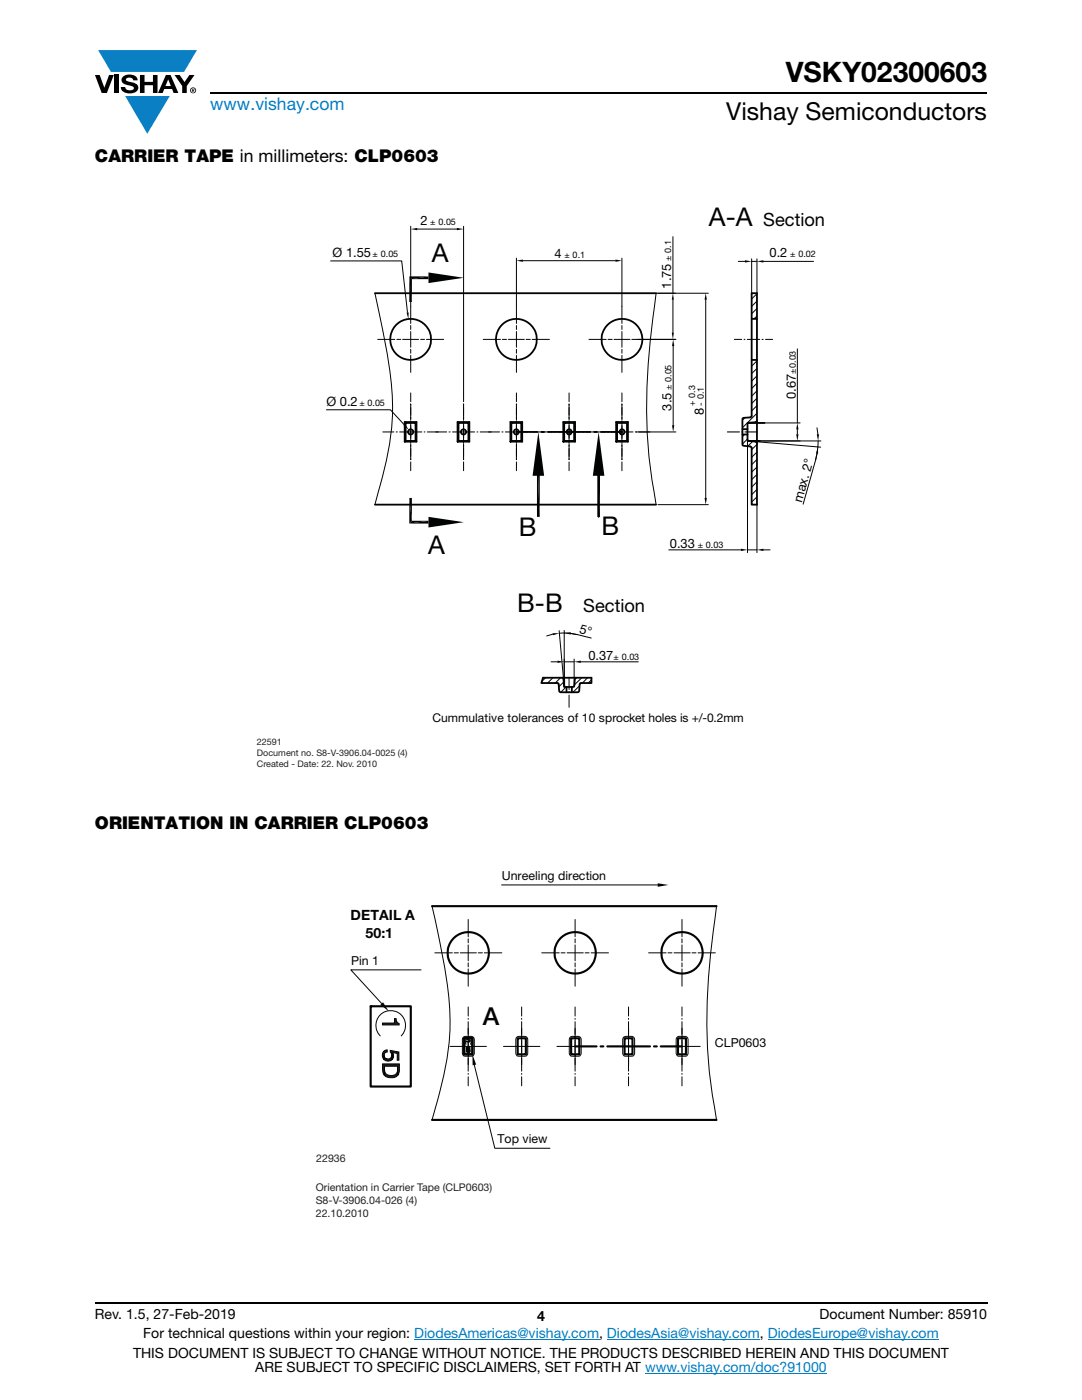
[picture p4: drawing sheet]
<svg xmlns="http://www.w3.org/2000/svg" width="216mm" height="279mm" viewBox="0 0 216 279" stroke-linecap="round" stroke-linejoin="round" font-family="sans-serif">
<g fill="#0a7fc3">
<path d="M19.6 10h19.7l-2.6 4.3h-1.1h-13.5z"/>
<path d="M25 19.2h8.9l-4.5 7.5z"/>
</g>
<g fill="#000">
<path d="M18.9 15h1l.9 2.5 1-2.5h.9l-1.4 3.6h-1zM22.9 15h.9v3.6h-.9zM24.6 15.3a2.1 2.1 0 0 1 2.8 .3l.1 .4h-.9a.79 .79 0 0 0-.7-.5 .79 .79 0 0 0-.8 .4l.3 .3 1 .2a1.08 1.08 0 0 1 1.2 1 1.08 1.08 0 0 1-1.1 1.2 1.73 1.73 0 0 1-2.4-1.2h.9a.96 .96 0 0 0 .8 .6 .96 .96 0 0 0 .9-.4 1.31 1.31 0 0 0-1.2-.6 1.03 1.03 0 0 1-1.1-.6 1.03 1.03 0 0 1 .2-1.1zM27.9 15h.9v1.3h1.7v-1.3h.9v3.6h-.9v-1.6h-1.7v1.6h-.9zM34.8 15h1.1l.9 1.4 1-1.4h1l-1.5 2.2v1.4h-.9v-1.4z"/>
<path d="M33.6 15.9l.5 1.3h-1.1zM33.1 15l-1.6 3.6h1l.3-.8h1.5l.3 .8h1l-1.6-3.6z"/>
<path d="M38.4 17.8h.2v.2h-.2zM38.3 17.7v.7h.1v-.3l.4 .3-.2-.3 .2-.2-.1-.2z"/>
<path d="M38.1 18a.46 .46 0 0 1 .9 0 .46 .46 0 0 1-.9 0zM37.9 18a.6 .6 0 0 0 1.2 0 .6 .6 0 0 0-1.2 0z"/>
</g>
<path d="M42 18.6h155M18.9 260h178.1" fill="none" stroke="#000" stroke-width=".36"/>
<path d="M82.6 267.3h36.9M121.1 267.3h30.5M128.7 274h36.3M153.2 267.3h34.1" fill="none" stroke="#007ec4" stroke-width=".2"/>
<path d="M51.3 39.1h113.3v114.3h-113.3z" fill="#fff"/>
<path d="M74.8 58.5h56.1M74.8 100.7h56.1" fill="none" stroke="#010202" stroke-width=".36"/>
<g fill="none" stroke="#010202" stroke-width=".2">
<path d="M74.8 58.5l1.1 5.2a76.7 76.7 0 0 1 2.4 19.9 63.2 63.2 0 0 1-2.8 14.5l-.7 2.6M130.9 58.5a132.4 132.4 0 0 0-1.3 33.8l1.3 8.4M75.4 67.7h3.4M79.2 67.7h.8M80.3 67.7h3.2M82 61.1v3.5M82 65v.8M82 66.2v3.1M82 69.7v.8M82 70.9v3.4M83.9 67.7h.8M85.1 67.7h3.4"/>
<path d="M96.4 67.7h3.5M100.2 67.7h.9M101.4 67.7h3.2M103 61.1v3.5M103 65v.8M103 66.2v3.1M103 69.7v.8M103 70.9v3.4M105 67.7h.8M106.2 67.7h3.4M117.5 67.7h3.5M121.3 67.7h.9"/>
<path d="M122.5 67.7h3.2M124.1 61.1v3.5M124.1 65v.8M124.1 66.2v3.1M124.1 69.7v.8M124.1 70.9v3.4M126.1 67.7h.8M127.3 67.7h3.4"/>
</g>
<g fill="#010202">
<path d="M81.7 99.4h.5v4.5z"/>
<path d="M81.7 99.4l.5 4.5-.5 .6z"/>
<path d="M82.2 103.9h3.3l-3.8 .6z"/>
<path d="M81.7 104.5l3.8-.6v.6z"/>
<path d="M85.5 103.2l7 1-7 1.1z"/>
<path d="M81.7 55.2l.5 5.1h-.5z"/>
<path d="M81.7 55.2l.5 .5v4.6z"/>
<path d="M81.7 55.2h3.8l-3.3 .5z"/>
<path d="M82.2 55.7l3.3-.5v.5z"/>
<path d="M85.5 54.4l7 1-7 1.1z"/>
</g>
<g fill="none" stroke="#010202" stroke-width=".2">
<path d="M103 51.5v9.6M104.3 52h18.5M124.1 51.5v9.6M82 78.4v1.8M92.5 78.4v1.8M103 78.4v1.8M113.6 78.4v1.8M124.1 78.4v1.8M82 80.6v.3M82 81.3v2.5M82 84.3v.2M82 85v2.4"/>
<path d="M82 87.9v.2M82 88.6v2.5M82 91.5v.2M82 92.2v1.7M92.5 80.6v.3M92.5 81.3v2.5M92.5 84.3v.2M92.5 85v2.4M92.5 87.9v.2M92.5 88.6v2.5M92.5 91.5v.2M92.5 92.2v1.7"/>
<path d="M103 80.6v.3M103 81.3v2.5M103 84.3v.2M103 85v2.4M103 87.9v.2M103 88.6v2.5M103 91.5v.2M103 92.2v1.7M113.6 80.6v.3M113.6 81.3v2.5M113.6 84.3v.2M113.6 85v2.4"/>
<path d="M113.6 87.9v.2M113.6 88.6v2.5M113.6 91.5v.2M113.6 92.2v1.7M124.1 80.6v.3M124.1 81.3v2.5M124.1 84.3v.2M124.1 85v2.4M124.1 87.9v.2M124.1 88.6v2.5M124.1 91.5v.2M124.1 92.2v1.7"/>
</g>
<g fill="none" stroke="#010202" stroke-width=".36">
<circle cx="81.9" cy="67.7" r="4.1"/>
<circle cx="103" cy="67.7" r="4.1"/>
<circle cx="124.1" cy="67.7" r="4.1"/>
</g>
<g fill="#010202">
<path d="M103 52l1.3-.2v.5z"/>
<path d="M122.8 51.8l1.3 .2-1.3 .3z"/>
</g>
<path d="M82 45.2v15.9M83.2 45.7h8M92.5 45.2v33.2" fill="none" stroke="#010202" stroke-width=".2"/>
<g fill="#010202">
<path d="M82 45.7l1.2-.2v.4z"/>
<path d="M91.2 45.5l1.3 .2-1.3 .2z"/>
</g>
<path d="M131.3 58.5h3.5M134.3 47.2v11.3M134.3 59.8v6.6M130.7 67.7h4.1" fill="none" stroke="#010202" stroke-width=".2"/>
<g fill="#010202">
<path d="M134 66.4h.5l-.2 1.3z"/>
<path d="M134.3 58.5l.2 1.3h-.5z"/>
<path d="M107.1 89.9h.6v13.3z"/>
<path d="M107.1 89.9l.6 13.3h-.6z"/>
<path d="M107.4 86.2l1.2 8.8h-2.3z"/>
</g>
<path d="M119.4 89.9v13.3" fill="none" stroke="#010202" stroke-width=".36"/>
<g fill="#010202">
<path d="M119.2 89.9h.5v13.3z"/>
<path d="M119.2 89.9l.5 13.3h-.5z"/>
</g>
<path d="M103 86.2h4.2M108 86.2h.6M109.4 86.2h8.4M118.6 86.2h.5M119.9 86.2h4.2" fill="none" stroke="#010202" stroke-width=".36"/>
<path d="M130.9 58.5h10.4M140.8 59.8v39.6M131.3 100.7h10" fill="none" stroke="#010202" stroke-width=".2"/>
<g fill="#010202">
<path d="M140.8 58.5l.2 1.3h-.4z"/>
<path d="M140.6 99.4h.4l-.2 1.3z"/>
<path d="M119.4 86.2l1.2 8.8h-2.3z"/>
</g>
<g fill="none" stroke="#010202" stroke-width=".36">
<path d="M150 58.5h1v42.2h-1v-11.4l-.3-.2-1.3-.1-.3-.3 .1-5.2 1.5-.2 .3-.3zM80.8 84.2l.1 .2M80.8 84.2h2.3v3.9h-2.3l.1-.1-.1 .1zM80.9 84.4h2v3.6h-2zM82.9 88l.2 .1M83.1 84.2l-.2 .2M91.3 84.2l.2 .2M91.3 84.2h2.4v3.9h-2.4l.2-.1-.2 .1zM91.5 84.4h2v3.6h-2zM93.5 88l.2 .1M93.7 84.2l-.2 .2M101.8 84.2l.2 .2"/>
<path d="M101.8 84.2h2.4v3.9h-2.4l.2-.1-.2 .1zM102 84.4h2v3.6h-2zM104 88l.2 .1M104.2 84.2l-.2 .2M112.4 84.2l.2 .2M112.4 84.2h2.3v3.9h-2.3l.2-.1-.2 .1zM112.6 84.4h2v3.6h-2zM114.6 88l.1 .1M114.7 84.2l-.1 .2M122.9 84.2l.2 .2M122.9 84.2h2.4v3.9h-2.4l.2-.1-.2 .1zM123.1 84.4h2v3.6h-2z"/>
<path d="M125.1 88l.2 .1M125.3 84.2l-.2 .2M148.1 86.7h1.1M148.1 85.7h1.1M151 84l-.2 .3-1.4 .1-.2 .2v3.3l1.6 .2 .2 .3M108.3 135.3h9.7v1l-2.2 .1-.2 1.5-.3 .3h-3.5l-.2-.3-.2-1.5-3.4-.1zM112.2 135.3l.2 .2 .1 1.3 .3 .3 1.7-.1 .2-1.5 .3-.2M113 137.1v1.1M114.1 137.1v1.1"/>
<circle cx="81.9" cy="86.2" r=".53"/>
<circle cx="92.5" cy="86.2" r=".53"/>
<circle cx="103" cy="86.2" r=".53"/>
<circle cx="113.6" cy="86.2" r=".53"/>
<circle cx="124.1" cy="86.2" r=".53"/>
</g>
<path d="M145.1 86.2h2.4M148 86.2h.2M148.6 86.2h2.5" fill="none" stroke="#010202" stroke-width=".22"/>
<g fill="none" stroke="#010202" stroke-width=".2">
<path d="M146.5 67.7h1.5M148.5 67.7h.1M149.1 67.7h2.5M152.1 67.7h.2M152.7 67.7h1.5M76.4 86.2h2.2M79.1 86.2h.2M79.7 86.2h4.5M82 80.6v2.2M82 83.3v.2M82 84v4.4M82 88.9v.2"/>
<path d="M82 89.5v2.2M84.6 86.2h.2M85.3 86.2h3.8M89.6 86.2h.2M90.3 86.2h4.4M92.5 88.9v.2M92.5 89.5v2.2M92.5 80.6v2.2M92.5 83.3v.2M92.5 84v4.4M95.2 86.2h.2M95.8 86.2h3.9"/>
<path d="M100.1 86.2h.3M100.8 86.2h4.5M103 80.6v2.2M103 83.3v.2M103 84v4.4M103 88.9v.2M103 89.5v2.2M105.7 86.2h.2M106.4 86.2h3.8M110.7 86.2h.2M111.4 86.2h4.4M113.5 88.9v.2"/>
<path d="M113.5 89.5v2.2M113.5 80.6v2.2M113.5 83.3v.2M113.5 84v4.4M116.2 86.2h.3M116.9 86.2h3.9M121.2 86.2h.2M121.9 86.2h4.4M124.1 88.9v.2M124.1 89.5v2.2M124.1 80.6v2.2M124.1 83.3v.2"/>
<path d="M124.1 84v4.4M126.8 86.2h.2M127.5 86.2h2.2M148.6 86.7l-.5 .4M149.2 87.6l-1.1 1M150.2 88.1l-1 1M151 88.7l-1 1.1M151 90.2l-1 1.1M151 91.7l-1 1M151 93.2l-1 1M151 94.7l-1 1M151 96.2l-1 1"/>
<path d="M151 97.7l-1 1M151 99.1l-1 1.1M151 100.7h.1M110 132.1h1.2M112.6 131.5v5.6M112.6 132.1h2M113.5 135.2v2.4M113.5 138.1v.2M113.5 138.7v2.5M114.6 131.5v5.6M115.9 132.1h11.5"/>
</g>
<g fill="#010202">
<path d="M111.2 131.8l1.4 .3-1.4 .2z"/>
<path d="M114.6 132.1l1.3-.3v.5z"/>
</g>
<path d="M149.2 84.4h3.4M112.6 135.6v1.5" fill="none" stroke="#010202" stroke-width=".36"/>
<path d="M159.1 69.6v14.8M149.2 84.4h10.5M149.2 88h10.5M159.1 85.7v1" fill="none" stroke="#010202" stroke-width=".2"/>
<g fill="#010202">
<path d="M158.9 86.7h.4l-.2 1.3z"/>
<path d="M159.1 84.4l.2 1.3h-.4z"/>
</g>
<g fill="none" stroke="#010202" stroke-width=".2">
<path d="M108.9 135.3l-.7 .6M110.3 135.3l-1 1M110.3 126.6l-1.2 .3M111.6 125.9l.8 9.6M111.6 126.4a16.1 16.1 0 0 1 6.4 .9M111.8 135.3l-1 1M112.5 136.1l-1 1M112.6 125.8v9.8M113 137.1l-1.1 1.1M113.9 126.4l1.3 .2M114.2 137.1l-.1 .1M115.7 136.8l-1.4 1.4"/>
<path d="M116.1 135.3l-1.5 1.4M117.2 135.3l-1 1M118 135.7l-.6 .6"/>
</g>
<g fill="#010202">
<path d="M112.6 126.3l1.3-.1v.4z"/>
<path d="M110.3 126.4h1.3l-1.2 .4z"/>
</g>
<path d="M149.2 88h2.4" fill="none" stroke="#010202" stroke-width=".36"/>
<path d="M150.8 88.1l13 1.1M151.6 88h12.2M163 85.4l.2 1.3M163 90.5l-2.7 10.1M163.2 88v1.2l-.5 2.6" fill="none" stroke="#010202" stroke-width=".2"/>
<g fill="#010202">
<path d="M163.2 89.2v1.3h-.4z"/>
<path d="M163 86.7h.4l-.2 1.3z"/>
</g>
<path d="M149.2 87.7v22.6M133.4 109.7h14.5M149.2 109.7h1.8M151 100.7v9.6M152.3 109.7h1.4" fill="none" stroke="#010202" stroke-width=".2"/>
<g fill="#010202">
<path d="M151 109.7l1.3-.2v.5z"/>
<path d="M147.9 109.5l1.3 .2-1.3 .3z"/>
</g>
<path d="M147.3 52.2h1.3M150 51.7v6.8M150 52.2h1M151 51.7v6.8M152.3 52.2h10" fill="none" stroke="#010202" stroke-width=".2"/>
<g fill="#010202">
<path d="M148.6 51.9l1.4 .3-1.4 .2z"/>
<path d="M151 52.2l1.3-.3v.5z"/>
</g>
<path d="M65.1 81.8h12.8l2.8 3" fill="none" stroke="#010202" stroke-width=".2"/>
<path d="M80.5 85l.3-.3 .8 1.1z" fill="#010202"/>
<path d="M66 52.1h14.2l1.1 10.2" fill="none" stroke="#010202" stroke-width=".2"/>
<path d="M81.1 62.4l.4-.1v1.4z" fill="#010202"/>
<path d="M126.9 67.7h8M134.3 69.1v15.8M126.9 86.2h8" fill="none" stroke="#010202" stroke-width=".2"/>
<g fill="#010202">
<path d="M134.1 84.9h.5l-.3 1.3z"/>
<path d="M134.3 67.7l.3 1.4h-.5z"/>
</g>
<path d="M150 63.6h1M150 71.8h1" fill="none" stroke="#010202" stroke-width=".36"/>
<g fill="none" stroke="#010202" stroke-width=".2">
<path d="M151 58.6l-1 1.1M151 63.1l-.6 .5M151 60.1l-1 1M151 61.6l-1 1M151 72l-1 1.1M151 73.5l-1 1.1M151 75l-1 1.1M151 76.5l-1 1M151 78l-1 1.1M151 79.5l-1 1M148.6 83.4l-.5 .5M151 81l-1 1"/>
<path d="M151 82.5l-2.9 2.9M151 83.9l-.3 .4"/>
</g>
<path d="M63 173.6h89.9v69.7h-89.9z" fill="#fff"/>
<g fill="none" stroke="#020303" stroke-width=".42">
<path d="M86.2 180.8h56.8M114.8 208.8h4.2M119.8 208.8h.6M121.2 208.8h8.5M130.5 208.8h.6M131.8 208.8h4.3M86.2 223.5h56.8"/>
<circle cx="93.4" cy="190.2" r="4.1"/>
<circle cx="114.8" cy="190.2" r="4.1"/>
<circle cx="136.1" cy="190.2" r="4.1"/>
</g>
<g fill="none" stroke="#020303" stroke-width=".2">
<path d="M86.2 180.8l1.2 5.3a77.8 77.8 0 0 1 2.3 20.1 75.9 75.9 0 0 1-3.5 17.3M86.8 190.2h3.5M90.6 190.2h.9M91.8 190.2h3.3M93.4 183.5v3.4M93.4 187.4v.8M93.4 188.6v3.1M93.4 192.2v.8M93.4 193.4v3.4M95.4 190.2h.9M96.6 190.2h3.5M108.1 190.2h3.5"/>
<path d="M112 190.2h.8M113.2 190.2h3.2M114.8 183.5v3.4M114.8 187.4v.8M114.8 188.6v3.1M114.8 192.2v.8M114.8 193.4v3.4M116.8 190.2h.7M118 190.2h3.4M129.4 190.2h3.5M133.3 190.2h.8M134.5 190.2h3.2"/>
<path d="M136.1 183.5v3.4M136.1 187.4v.8M136.1 188.6v3.1M136.1 192.2v.8M136.1 193.4v3.4M138.1 190.2h.8M139.3 190.2h3.4M143 180.8a135.2 135.2 0 0 0-1.5 32.2l.4 3.9 1.1 6.6M89.8 208.8h3.6v3.7M92.5 206.9l1.6-.1 .4 .3 .1 3.2-.2 .4-1.6 .1-.3-.1-.1-.2-.1-3.1zM93.4 201v1.8M93.4 203.2v.2"/>
<path d="M93.4 203.9v2.5M93.4 206.9v.2M93.4 207.6v2.5M93.4 210.6v.1M93.4 211.2v2.6M93.4 214.2v.2M93.4 214.9v1.8M93.4 205.2v3.6h3.7M100.5 208.8h3.6v3.7M103.2 206.9l1.5-.1 .5 .3 .1 3.2-.3 .4-1.5 .1-.3-.1-.2-.2-.1-3.1zM104.1 201v1.8M104.1 203.2v.2"/>
<path d="M104.1 203.9v2.5M104.1 206.9v.2M104.1 207.6v2.5M104.1 210.6v.1M104.1 211.2v2.6M104.1 214.2v.2M104.1 214.9v1.8M104.1 205.2v3.6h3.6M111.1 208.8h3.7v3.7M113.9 206.9l1.5-.1 .5 .3 .1 3.2-.3 .4-1.5 .1-.3-.1-.2-.2-.1-3.1zM114.8 201v1.8M114.8 203.2v.2"/>
<path d="M114.8 203.9v2.5M114.8 206.9v.2M114.8 207.6v2.5M114.8 210.6v.1M114.8 211.2v2.6M114.8 214.2v.2M114.8 214.9v1.8M114.8 205.2v3.6h3.6M121.8 208.8h3.6v3.7M124.3 207.1l.5-.3h1.3l.4 .3 .1 3.2-.2 .4-1.6 .1-.3-.1-.2-.2zM125.4 201v1.8M125.4 203.2v.2"/>
<path d="M125.4 203.9v2.5M125.4 206.9v.2M125.4 207.6v2.5M125.4 210.6v.1M125.4 211.2v2.6M125.4 214.2v.2M125.4 214.9v1.8M125.4 208.8h.1M125.4 205.2v3.6h3.7M132.5 208.8h3.6v3.7M135.2 206.9l1.5-.1 .5 .3 .1 3.2-.3 .4-1.6 .1-.4-.3-.1-3.1zM136.1 201v1.8"/>
<path d="M136.1 203.2v.2M136.1 203.9v2.5M136.1 206.9v.2M136.1 207.6v2.5M136.1 210.6v.1M136.1 211.2v2.6M136.1 214.2v.2M136.1 214.9v1.8M136.1 205.2v3.6h3.6"/>
</g>
<path d="M94.3 210.4l.7 2.1-.7 .1z" fill="#020303"/>
<path d="M94.6 212.5l4.1 16.7h11" fill="none" stroke="#020303" stroke-width=".2"/>
<path d="M131.2 176.3l2.2 .3-2.2 .4z" fill="#020303"/>
<path d="M100.1 176.6h31.1" fill="none" stroke="#020303" stroke-width=".2"/>
<path d="M92.6 207.2h1.7v3.2h-1.7zM103.3 207.2h1.6v3.2h-1.6zM114 207.2h1.6v3.2h-1.6zM124.6 207.2h1.6v3.2h-1.6zM135.3 207.2h1.6v3.2h-1.6z" fill="none" stroke="#020303" stroke-width=".42"/>
<circle cx="92.6" cy="207.2" r=".21" fill="#020303"/>
<path d="M93.1 207.9h.5l.1-.2 .1 .2z" fill-rule="evenodd" fill="#231f20"/>
<path d="M93.1 207.9h.5l.1-.2 .1 .2z" fill="none" stroke="#020303" stroke-width=".2"/>
<path d="M93.1 209l.2-.1-.1 .4z" fill-rule="evenodd" fill="#231f20"/>
<path d="M93.1 209l.2-.1-.1 .4z" fill="none" stroke="#020303" stroke-width=".2"/>
<path d="M93.2 209.2l.1 .1 .2-.1v.1h-.3z" fill-rule="evenodd" fill="#231f20"/>
<path d="M93.2 209.2l.1 .1 .2-.1v.1h-.3z" fill="none" stroke="#020303" stroke-width=".2"/>
<path d="M93.5 209v.3z" fill-rule="evenodd" fill="#231f20"/>
<path d="M93.5 209v.3z" fill="none" stroke="#020303" stroke-width=".2"/>
<path d="M93.4 208.9l.4 .1v.3l-.1-.2-.2-.1v.3z" fill-rule="evenodd" fill="#231f20"/>
<path d="M93.4 208.9l.4 .1v.3l-.1-.2-.2-.1v.3z" fill="none" stroke="#020303" stroke-width=".2"/>
<path d="M93.2 209.6v.3l.4 .1 .1-.3v.3h-.5z" fill-rule="evenodd" fill="#231f20"/>
<path d="M93.2 209.6v.3l.4 .1 .1-.3v.3h-.5z" fill="none" stroke="#020303" stroke-width=".2"/>
<path d="M93.1 209.5h.7l-.1 .5v-.4h-.5v.4z" fill-rule="evenodd" fill="#231f20"/>
<path d="M93 208.4l-.1-.7a.62 .62 0 0 1 1.1 0v.4l-.2 .3M93.1 209.5h.7l-.1 .5v-.4h-.5v.4z" fill="none" stroke="#020303" stroke-width=".2"/>
<path d="M74 200.8h8v16h-8z" fill="none" stroke="#020303" stroke-width=".42"/>
<circle cx="74" cy="200.8" r=".21" fill="#020303"/>
<path d="M76.3 204.2h2.4v-.9h.3v.2a.7 .7 0 0 0 .5 .7l.1 .3h-3.3z" fill-rule="evenodd" fill="#231f20"/>
<path d="M76.3 204.2h2.4v-.9h.3v.2a.7 .7 0 0 0 .5 .7l.1 .3h-3.3z" fill="none" stroke="#020303" stroke-width=".2"/>
<path d="M76.5 209.9l.8-.4v.5l-.5 .1-.1 .4v1a1.26 1.26 0 0 1-.2-1.6z" fill-rule="evenodd" fill="#231f20"/>
<path d="M76.5 209.9l.8-.4v.5l-.5 .1-.1 .4v1a1.26 1.26 0 0 1-.2-1.6z" fill="none" stroke="#020303" stroke-width=".2"/>
<path d="M76.7 210.6a.77 .77 0 0 0 .8 .8 .77 .77 0 0 0 .7-.8v.9l-.7 .3-.5-.1-.3-.2z" fill-rule="evenodd" fill="#231f20"/>
<path d="M76.7 210.6a.77 .77 0 0 0 .8 .8 .77 .77 0 0 0 .7-.8v.9l-.7 .3-.5-.1-.3-.2z" fill="none" stroke="#020303" stroke-width=".2"/>
<path d="M78.3 210.1a1.12 1.12 0 0 1 0 1.3z" fill-rule="evenodd" fill="#231f20"/>
<path d="M78.3 210.1a1.12 1.12 0 0 1 0 1.3z" fill="none" stroke="#020303" stroke-width=".2"/>
<path d="M77.9 209.6l1.7 .4v1.6h-.3v-1.4l-1-.2-.1 1.5v-1l-.3-.5z" fill-rule="evenodd" fill="#231f20"/>
<path d="M77.9 209.6l1.7 .4v1.6h-.3v-1.4l-1-.2-.1 1.5v-1l-.3-.5z" fill="none" stroke="#020303" stroke-width=".2"/>
<path d="M76.7 212.8l.1 .8a1.29 1.29 0 0 0 1.3 1.1 1.29 1.29 0 0 0 1.2-1.2l.1 1.1a2 2 0 0 1-2.7 0z" fill-rule="evenodd" fill="#231f20"/>
<path d="M76.7 212.8l.1 .8a1.29 1.29 0 0 0 1.3 1.1 1.29 1.29 0 0 0 1.2-1.2l.1 1.1a2 2 0 0 1-2.7 0z" fill="none" stroke="#020303" stroke-width=".2"/>
<path d="M76.3 212.3h3.4v1.5l-.3 .8-.1-1.8h-2.6v1.8l-.1-.1-.3-1z" fill-rule="evenodd" fill="#231f20"/>
<path d="M75.9 206.7a2.96 2.96 0 0 1 0-4.1 2.96 2.96 0 0 1 4.2 0 2.96 2.96 0 0 1 0 4.1M76.3 212.3h3.4v1.5l-.3 .8-.1-1.8h-2.6v1.8l-.1-.1-.3-1z" fill="none" stroke="#020303" stroke-width=".2"/>
<path d="M75.9 200.5l.5-.5 1.2 1.8z" fill="#020303"/>
<path d="M84 193.6h-14l6.2 6.7M92.6 207.2h1.7v3.2h-1.7z" fill="none" stroke="#020303" stroke-width=".2"/>
<text font-size="5.6" x="156.8" y="16.4">VSKY02300603</text>
<g font-size="5.2" fill="#010202">
<text x="141.5" y="45.2">A-A</text>
<text x="86.2" y="52.3">A</text>
<text x="103.6" y="107">B</text>
<text x="120" y="106.7">B</text>
<text x="85.4" y="110.5">A</text>
<text x="103.2" y="122.2">B-B</text>
</g>
<text font-size="4.9" x="144.9" y="24">Vishay Semiconductors</text>
<text font-size="4.9" fill="#020303" x="96.3" y="204.6">A</text>
<g font-size="3.6" fill="#010202">
<text x="152.3" y="45.2">Section</text>
<text x="116.4" y="122.2">Section</text>
</g>
<text font-size="3.5" fill="#007ec4" x="42" y="21.9">www.vishay.com</text>
<g font-size="3.5">
<text x="18.9" y="32.3">CARRIER TAPE in millimeters: CLP0603</text>
<text x="18.9" y="165.5">ORIENTATION IN CARRIER CLP0603</text>
</g>
<g font-size="2.8" fill="#020303">
<text x="70" y="183.7">DETAIL A</text>
<text x="73" y="187.1">50:1</text>
</g>
<g font-size="2.8">
<text x="18.9" y="263.3">Rev. 1.5, 27-Feb-2019</text>
<text x="107.2" y="263.6">4</text>
<text x="163.6" y="263.3">Document Number: 85910</text>
<text x="28.6" y="267.1">For technical questions within your region: DiodesAmericas@vishay.com, DiodesAsia@vishay.com, DiodesEurope@vishay.com</text>
<text x="26.5" y="271">THIS DOCUMENT IS SUBJECT TO CHANGE WITHOUT NOTICE. THE PRODUCTS DESCRIBED HEREIN AND THIS DOCUMENT</text>
<text x="50.9" y="273.8">ARE SUBJECT TO SPECIFIC DISCLAIMERS, SET FORTH AT www.vishay.com/doc?91000</text>
</g>
<g font-size="2.6" fill="#010202">
<text x="83.9" y="45">2</text>
<text x="66.4" y="51.4">Ø 1.55</text>
<text x="110.7" y="51.5">4</text>
<text x="153.6" y="51.2">0.2</text>
<text x="133.9" y="57.6" transform="rotate(-90 133.9 57.6)">1.75</text>
<text x="65.1" y="81.1">Ø 0.2</text>
<text x="134" y="81.9" transform="rotate(-90 134 81.9)">3.5</text>
<text x="140.4" y="82.8" transform="rotate(-90 140.4 82.8)">8</text>
<text x="158.8" y="79.6" transform="rotate(-90 158.8 79.6)">0.67</text>
<text x="160" y="100.4" transform="rotate(-74 160 100.4)">max. 2°</text>
<text x="133.7" y="109.4">0.33</text>
<text x="115.5" y="126.4" transform="rotate(14 115.5 126.4)">5°</text>
<text x="117.4" y="131.7">0.37</text>
</g>
<g font-size="2.5" fill="#020303">
<text x="100.1" y="175.6">Unreeling direction</text>
<text x="70.1" y="192.6">Pin 1</text>
<text x="142.6" y="208.9">CLP0603</text>
<text x="99.3" y="228.2">Top view</text>
</g>
<text font-size="2.4" fill="#010202" x="86.3" y="144.1">Cummulative tolerances of 10 sprocket holes is +/-0.2mm</text>
<g font-size="2.1" fill="#231f20">
<text x="63.1" y="232">22936</text>
<text x="63" y="237.8">Orientation in Carrier Tape (CLP0603)</text>
<text x="63" y="240.3">S8-V-3906.04-026 (4)</text>
<text x="63" y="242.9">22.10.2010</text>
</g>
<g font-size="1.8" fill="#010202">
<text x="85.8" y="45">± 0.05</text>
<text x="74.4" y="51.4">± 0.05</text>
<text x="112.6" y="51.5">± 0.1</text>
<text x="133.9" y="52.1" transform="rotate(-90 133.9 52.1)">± 0.1</text>
<text x="157.7" y="51.2">± 0.02</text>
<text x="134" y="77.9" transform="rotate(-90 134 77.9)">± 0.05</text>
<text x="158.8" y="74.5" transform="rotate(-90 158.8 74.5)">±0.03</text>
<text x="71.7" y="81.1">± 0.05</text>
<text x="138.7" y="81" transform="rotate(-90 138.7 81)">+ 0.3</text>
<text x="140.4" y="81" transform="rotate(-90 140.4 81)">- 0.1</text>
<text x="139.2" y="109.4">± 0.03</text>
<text x="122.4" y="131.7">± 0.03</text>
</g>
<g font-size="1.8" fill="#221e1f">
<text x="51.3" y="148.7">22591</text>
<text x="51.3" y="153">Created - Date: 22. Nov. 2010</text>
<text x="51.3" y="150.8">Document no. S8-V-3906.04-0025 (4)</text>
</g>
</svg>
